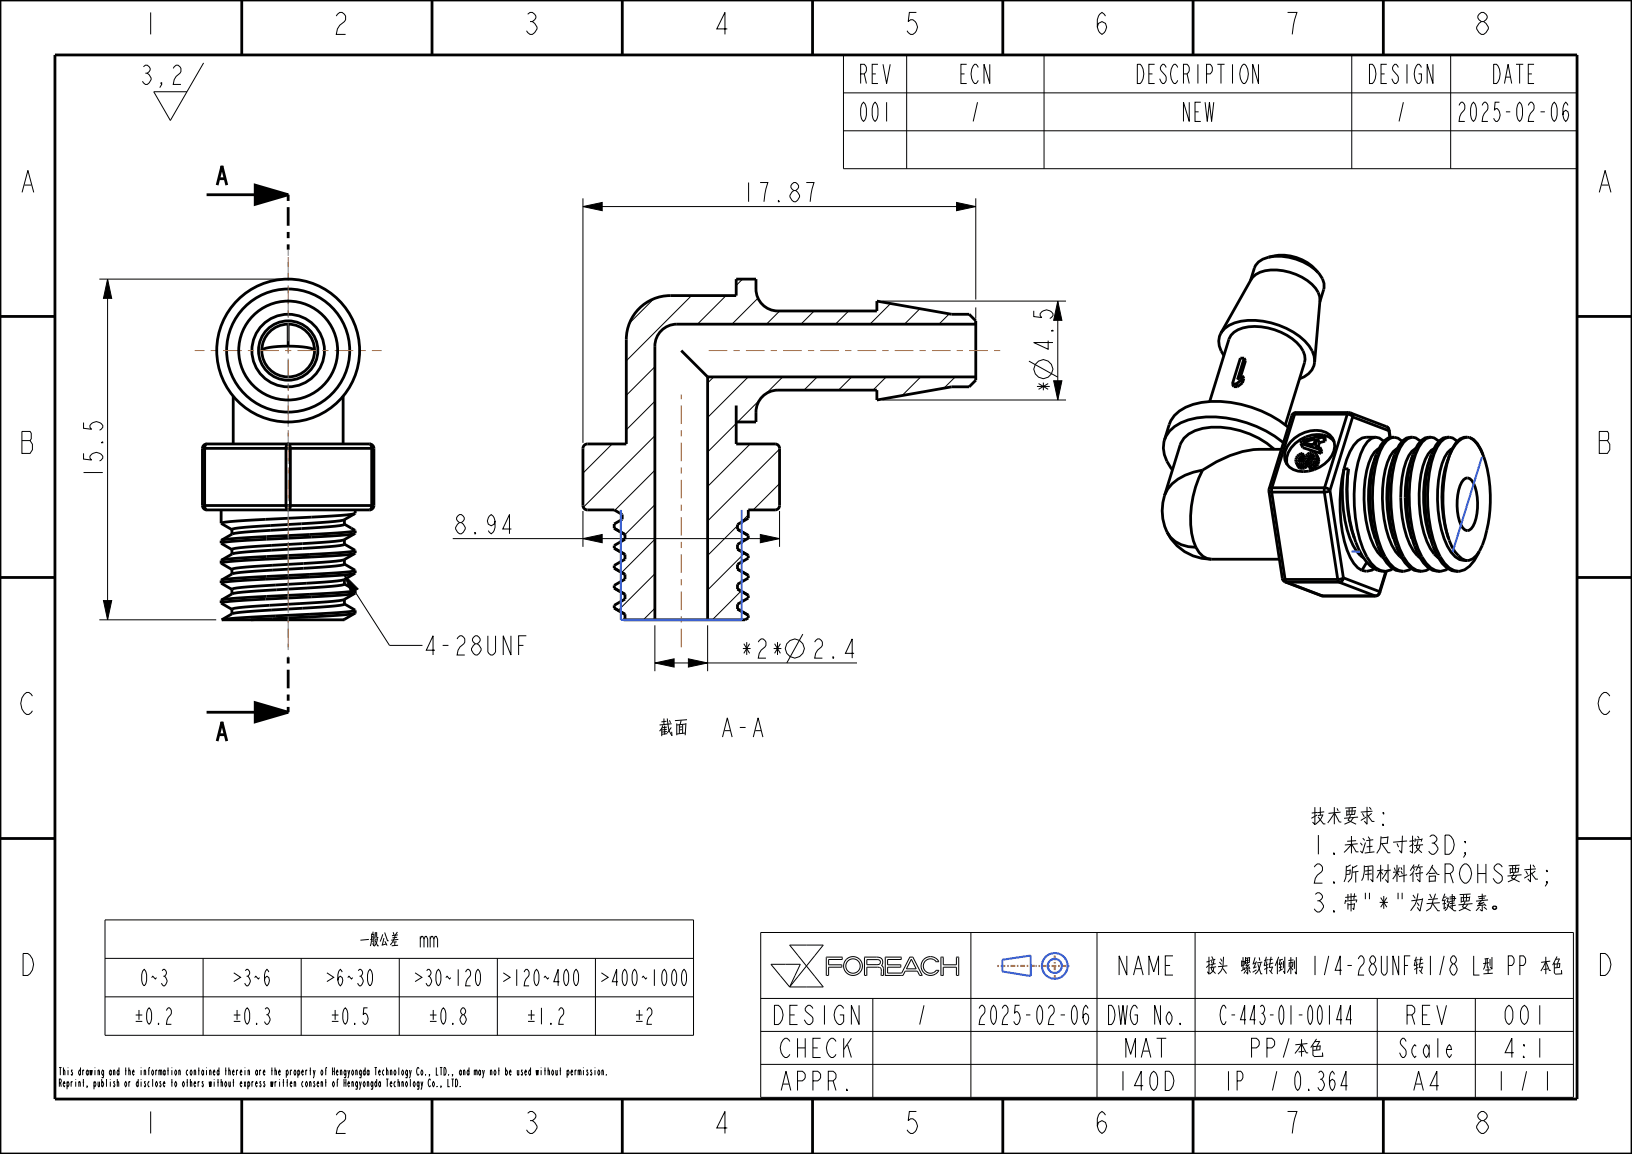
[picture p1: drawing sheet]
<svg xmlns="http://www.w3.org/2000/svg" width="297mm" height="210mm" viewBox="0 0 297 210" stroke-linecap="round" stroke-linejoin="round" font-family="sans-serif">
<g fill="none" stroke="#000" stroke-width=".18">
<path d="M26.1 12.2l.4-.3a.8 .8 0 0 1 .8 .8l-.5 .6a1.59 1.59 0 0 1 .7 1.2 1.15 1.15 0 0 1-1 .9l-.6-.6M26.5 13.3h.3M29.4 15.4l-.1-.3h.1v.3l-.3 .5M31.5 12.4l.6-.5h.3l.5 .5a1.35 1.35 0 0 1-.8 1.5l-.4 .6-.2 .9h1.4M37.1 11.4l-6.1 10.5-3-5.2h6M153.5 10h133.5v20.7h-133.5zM153.5 16.9h133.5M165 10v20.7M190 10v20.7M207 11.7a.96 .96 0 0 1 1 .9 2.6 2.6 0 0 1-.5 2.6h-.5zM229 11.7v3.5l-1-3.5v3.5M246 10v20.7"/>
<path d="M264 10v20.7M265.5 19.2l.4-.6h.3a1.25 1.25 0 0 1-.3 2l-.2 .6-.2 .9h1.1M285.3 19.2l-.3-.6a2.91 2.91 0 0 0 0 3.5 1.6 1.6 0 0 0 .3-1.7l-.3-.3-.4 .3-.2 .5M106.1 37.6l3.5-.8v1.5zM106.1 36.1v44.5M106.1 37.6h71.5M146.7 33.2h1.4l-.5 2.1-.2 1.4M153.5 23.8h133.5M174.1 36.8l3.5 .8-3.5 .7zM177.6 36.1v18.4M18.1 50.8h33.3M19.6 50.8l.7 3.5h-1.5z"/>
<path d="M19.6 50.8v62M119 54.4l-4.4 4.4M125.8 53.8l-11.8 11.9M132.1 53.8l-5.2 5.2M135.1 50.8l-1.1 1.1M137.9 54.3l-4.7 4.7M141.9 56.6l-2.4 2.4M148.2 56.6l-2.4 2.4M154.4 56.6l-2.4 2.4M160.6 54.8h33.4M162.1 55.2l-3.8 3.8M167.4 56.2l-2.8 2.8"/>
<path d="M172.8 57.1l-1.9 1.9M177.6 55.9v2.1M177.6 58.6l-.4 .4M192.5 54.8l.8 3.5h-1.5zM192.5 54.8v18M15.2 76.9v1l1.5 .2-.3-.3a1.12 1.12 0 0 1 1.7-.9l.6 .5v.4l-.6 .5M119.2 66.7l-5.2 5.2M119.2 73l-5.2 5.2M119.2 79.3l-13 13M129.9 68.6l-1.1 1.1M134 77.1l-5.2 5.2M136.2 68.6l-7.4 7.4"/>
<path d="M138.3 72.7l-4.1 4.1M142.4 68.6l-3.1 3.1M148.7 68.6l-2.4 2.4M155 68.6l-2.4 2.4M160.6 72.8h33.4M161.3 68.6l-2.4 2.4M167.6 68.6l-3.4 3.4M173.8 68.6l-2 2M187.3 65.7l5.2 2.9M191.8 69.3h1.5l-.8 3.5zM82.4 98h59.5M93.1 96.3h-1.6l1.2-2.7v3.5"/>
<path d="M106.1 98l3.5-.7v1.5zM106.1 93v6.5M111.4 80.8l-5.3 5.3M119.2 91.9l-5.5 5.4M119.2 85.6l-7.3 7.3M119.2 98.1l-6.1 6.1M134.2 95.7l-5.4 5.4M136.2 93.7l-1.5 1.5M136.5 80.8l-7.7 7.7M138.4 97.3l3.5 .7-3.5 .8zM141.9 93v6.5M141.9 81.7l-13.1 13.1"/>
<path d="M141.9 88l-4.8 4.8M18.1 112.8h21.2M18.8 109.3h1.5l-.7 3.5zM62.7 104.6l2.5 2.6-1.3 .8zM62.7 104.6l8.2 12.8h6M94.4 117.4h.9M95.8 115.7h-1.4v3.5M119.2 113.8v8.3M119.2 104.4l-6.7 6.7M119.2 110.7l-2.1 2.1M125.3 119.9l3.5 .7-3.5 .8zM128.8 113.8v8.3"/>
<path d="M134.9 107.6l-5.3 5.2M135.5 100.7l-6.7 6.7M146.1 115.4l-2.9 5.2M119.2 120.6l3.5-.7v1.5zM119.2 120.6h36.8M19.1 167.4h107.1v21h-107.1zM19.1 174.4h107.1M37 174.4v14M54.8 174.4v14M72.7 174.4v14M76.5 170.9l.2-.5h.2l.3 .5v1.5M90.5 174.4v14"/>
<path d="M108.4 174.4v14M138.4 169.7h147.9v30h-147.9zM140.3 175.5h5.3l-1.9 4.1zM143.7 172h6.1l-3 3.8zM146.8 175.8l3 3.8h-6.1M146.8 175.8l-3.1 3.8M150.8 177.5v-1.5h2.4v-.4h-2.4v-1h2.4l.1-.4h-2.9v3.3h.4M157.8 174.6l2.1 .1 .3 .1v.4l-.4 .3h-2zM157.8 177.5v-1.5h1.9l.4 .1 .2 .2 .1 1.2h.4M160.8 177.5v-1.3l-.4-.5 .2-.6-.2-.7-.7-.2h-2.3l-.1 3.3h.5M164.3 177.5h.1M165.9 174.6l.8 1.7h-1.7z"/>
<path d="M166.1 174.2h-.5l-1.5 2.9h-2.6v-1.1h2.4v-.4h-2.4v-1h2.5v-.4h-2.9v3.3h3.2M166.1 174.2h.1M166.1 174.2l1.7 3.3h-.4l-.4-.8h-2.3l-.4 .8M170.4 175l-.7-.5h-.8l-.6 .5-.3 .8 .3 .8 .6 .4h.8l.7-.4M170.4 176.6h.1M170.4 175h.1M170.4 176.6h.4M170.4 175h.5l-.4-.5-.5-.3-.7-.1-.7 .1-.5 .4-.3 .5-.2 .5 .1 .7 .5 .8 1 .4 1-.2 .7-.7M170.8 176.6h.1M171.2 174.2h.5v1.4h2.4v-1.4h.4v3.3h-.4v-1.5h-2.4v1.5h-.5zM176.7 169.7v30M199.6 169.7v30"/>
<path d="M217.5 169.7v30M19.1 181.4h107.1M50.7 195.1h.3l-.1-.4a.68 .68 0 0 0 0 1l.1-.3M52.1 195.1l.2-.4a.58 .58 0 0 1-.1 1l-.1-.4M52.1 194.7v1.4M52.8 197.2h.3l-.1-.4a.68 .68 0 0 0 0 1l.1-.3M52.8 194.7v1M53.1 194.8l-.2-.1-.1 .3M53.5 197.1l.2-.3 .1 1M53.5 196.8v1M53.7 194.7a.68 .68 0 0 1 0 1 .68 .68 0 0 1 0-1zM54.2 195.1l.2-.4a.58 .58 0 0 1-.1 1l-.1-.4"/>
<path d="M54.2 194.7v1.4M54.9 195.1h.3l-.1-.4a.68 .68 0 0 0 0 1l.1-.3M55.2 196.9l-.1-.1a.68 .68 0 0 0 0 1l.1-.2M55.6 194.7v1M55.8 196.8a.68 .68 0 0 1 0 1 .68 .68 0 0 1 0-1zM55.9 194.8l-.2-.1-.1 .3M56.3 197.1l.2-.3 .1 1M56.3 194.8h.3M56.3 196.8v1M56.5 194.3v1.4M57 194.7l.2 .8-.2 .6M57.3 196.9l-.1-.1-.1 .1a.52 .52 0 0 1 0 .9l-.1-.3"/>
<path d="M57.4 194.7l-.2 .8M57.7 197.2h.3l-.1-.4a.68 .68 0 0 0 0 1l.1-.3M58.4 197.1l.2-.3 .1 1M58.4 196.8v1M58.6 194.7a.68 .68 0 0 1 0 1 .68 .68 0 0 1 0-1zM59.1 196.9h.3M59.2 194.8h.2M59.3 196.4v1.4M59.5 194.4l-.1-.1-.1 .2v1.2M60.7 196.8a.68 .68 0 0 1 0 1 .68 .68 0 0 1 0-1zM61.3 196.9h.2M61.6 196.5l-.1-.1-.1 .2v1.2"/>
<path d="M81.5 196.4v1.4h.4M82.4 196.4v1.4M82.9 196.4h.2a1.23 1.23 0 0 1 0 1.4h-.2zM83.7 197.6l.1 .2zM101.8 194.8h.3M102 194.3v1.4M103.2 195.1l.2-.4a.58 .58 0 0 1-.1 1l-.1-.4M103.2 194.7v1.4M103.9 195.1h.3l-.1-.4a.68 .68 0 0 0 0 1l.1-.3M104.6 194.7v1M104.9 194.8l-.2-.1-.1 .3M105.2 195l.2-.3 .1 1"/>
<path d="M105.2 194.7v1M105.5 195l.2-.3v1M106.2 194.3v.1M106.2 194.7v1M107 194.8l-.1-.1-.1 .1a.52 .52 0 0 1 0 .9l-.1-.3M107.7 194.8l-.1-.1-.1 .1a.52 .52 0 0 1 0 .9l-.1-.3M108.3 194.3v.1M108.3 194.7v1M109 194.7a.68 .68 0 0 1 0 1 .68 .68 0 0 1 0-1zM109.5 195l.2-.3 .1 1M109.5 194.7v1M110.3 195.5l.1 .2z"/>
<path d="M138.4 181.7h147.9M138.4 187.7h147.9M138.4 193.7h147.9M158.8 181.7v18M178.2 183.5l.4-.6h.2a1.25 1.25 0 0 1-.2 2.1l-.3 .6-.1 .8h1M198 183.5l-.4-.6a2.91 2.91 0 0 0 0 3.5 1.6 1.6 0 0 0 .4-1.7l-.4-.3-.4 .3-.1 .6M223.1 183.5l-.3-.6a.94 .94 0 0 0-.7 .9 2.98 2.98 0 0 0 .5 2.6h.2l.3-.5M246 185.6h-1l.8-2.7v3.5M250.6 181.7v18M268.5 181.7v18"/>
<circle cx="189.9" cy="67.2" r="1.72"/>
<circle cx="144.6" cy="118" r="1.72"/>
<circle cx="155.2" cy="175.8" r="1.31"/>
<circle cx="155.2" cy="175.8" r="1.71"/>
</g>
<g fill="#000">
<path d="M46.4 33.7l6 1.7-6 1.8zM106.1 37.6l3.5-.8v1.5zM174.1 36.8l3.5 .8-3.5 .7zM19.6 50.8l.7 3.5h-1.5zM192.5 54.8l.8 3.5h-1.5zM191.8 69.3h1.5l-.8 3.5zM106.1 98l3.5-.7v1.5zM138.4 97.3l3.5 .7-3.5 .8zM18.8 109.3h1.5l-.7 3.5zM62.7 104.6l2.5 2.6-1.3 .8zM46.4 127.9l6 1.7-6 1.8zM119.2 120.6l3.5-.7v1.5z"/>
<path d="M125.3 119.9l3.5 .7-3.5 .8z"/>
</g>
<g fill="none" stroke="#000" stroke-width=".51">
<path d="M0 0h297v210h-297zM10 10h277v190h-277zM44 .1v10M78.6 .1v10M113.2 .1v10M147.9 .1v10M182.5 .1v10M217.1 .1v10M251.7 .1v10M37.6 35.4h14.8M46.4 33.7l6 1.7-6 1.8zM0 57.6h10"/>
<path d="M52.4 59v4M177.6 59h-54.4a4 4 0 0 0-4 4v49.8M230.9 46.8a8.5 8.5 0 0 1 9 2.8M230.9 46.8a10.4 10.4 0 0 1 9 2.8M230.9 46.8a3.2 3.2 0 0 0-2.6 2M239.9 49.6a3.4 3.4 0 0 1 1 3.1M287 57.6h10M52.4 63l-3.3 .2a1.75 1.75 0 0 0-1.5 .6M52.4 63l3.4 .2a1.75 1.75 0 0 1 1.4 .6M124 63.8l4.8 4.8M128.8 68.6v44.2M128.8 68.6h48.8"/>
<path d="M134 73.8v7h7.1a.8 .8 0 0 1 .8 .8v10.4a.8 .8 0 0 1-.8 .8h-4.9v1.5l-2 1.1v.9l2 1.2M134 76.8h3.6a5.3 5.3 0 0 1 1.1-4.6 4 4 0 0 1 2.9-1.2h18v1.8l13.6-2.4h3.2l1.2-1.2v-10.8l-1.2-1.2h-3.2l-13.6-2.4v1.8h-18a4 4 0 0 1-4-4v-1.8h-3.6v3h-12a8 8 0 0 0-8 8v19h-7.1a.8 .8 0 0 0-.8 .8v10.4a.8 .8 0 0 0 .8 .8h4.9l1.4 .8v.9l-1.4 .8v.8M224.3 69.9h.7M224.3 69.9l.2 .5h.7M225 69.9l.2 .5M225.9 69.2l-.9 .7M225.9 69.2l.2 .5M226.1 69.7l-.9 .7M226.1 68.4l-.2 .8M226.1 68.4l.3 .5-.3 .8M226.4 65.2l-1.2 3.9 .9-.7M226.4 65.2h-.7l-1.4 4.7"/>
<path d="M226.4 65.2l.3 .5-1 3M235.1 75.6l-4.1 13.4M235.6 75.4l-.5 .2M235.6 75.4h9.6M235.6 75.4l-4.1 13.4M235.9 75.1l-.3 .3M235.9 75.1h9.5M235.9 75.1l-.6 .2-.2 .3M239.7 79.8l.4 .8M239.7 79.8l-.4 1.3 .9 .3M240.8 79.5l-1.1 .3M240.8 79.5l.3 .8"/>
<path d="M240.9 79.2l-4 1-.2 .5M240.9 79.2l.4 .7-.2 .4M240.9 79.2l-.1 .3M245.2 75.4l.5 .1 .5 .4M245.2 75.4l-4.2 13.4M245.4 75.1l-.2 .3M245.4 75.1h.3M245.7 75.1l6.6 2.5M245.7 75.1l.3 .3 .2 .5M246.2 75.9l-4.2 13.4M246.2 75.9l6.6 2.5M248.6 79.6a3.8 3.8 0 0 0-2.9 2.6l-1.1 3.1"/>
<path d="M252.3 77.6l.4 .3 .1 .4M252.3 77.6l.3 .3 .2 .5M252.8 78.4l.1 1.2M252.8 78.3v.1M252.8 78.3l.2 1.3M253.3 79.6a3.3 3.3 0 0 0-2.6 2.5l-.2 .6M256.6 79.6a3.3 3.3 0 0 0-2.5 2.5l-.3 .6M260 79.6a3.2 3.2 0 0 0-2.5 2.3l-.3 .8M263.3 79.6a3.3 3.3 0 0 0-2.5 2.5l-.3 .6M266.6 79.6a2.79 2.79 0 0 0-2.3 2l-.5 1.3M267.4 79.6a4.6 4.6 0 0 1 2.5 3.1M267.4 79.6a2.4 2.4 0 0 0-2.5 1.3l-1.1 2"/>
<path d="M267.4 79.6a7 7 0 0 1 2.9 4.4 24.2 24.2 0 0 1-1.1 16.3 2.73 2.73 0 0 1-2.2 1.7M36.8 92h31.2M36.8 92a.8 .8 0 0 0 .8 .8M36.8 81.6v10.4M36.8 81.6h31.2M37.6 80.8l-.2 .2-.2 .6v10.4l.1 .5 .3 .3M37.6 80.8a.8 .8 0 0 0-.8 .8M37.6 92.8h29.6M37.6 80.8h29.6M40.3 98.3l-.1 .1M42.2 96.4v.8M42.2 100v.8"/>
<path d="M52.3 80.9a.44 .44 0 0 1 .5 .1 .44 .44 0 0 1 0 .5v10.8a.4 .4 0 0 1-.4 .5 .4 .4 0 0 1-.3-.5l-.1-10.7zM62.7 99l1.9 1.2-1 .2-2.2 .2-16.4 .9-4.7 .4M62.7 98.2v.8a2.44 2.44 0 0 1-1.7 .4l-17.3 1.1a5.2 5.2 0 0 0-3.4 1.4M62.7 95.4a2.82 2.82 0 0 1-1.8 .4l-17.3 1.1-1.3 .2-2 1.2M62.7 94.6v.8M62.7 95.4l1.9 1.1-1 .3-2.2 .2-16.4 .8-4.7 .5M64.6 97.1a5.4 5.4 0 0 1-3.6 1.4l-16.2 1.1-2 .2-.6 .2M64.6 97.1l-4.3 .4-16.8 .9-2.2 .2-1.1 .2 2 1.2M64.6 93.5a5.5 5.5 0 0 1-3.7 1.4l-14.9 .9-2.4 .3-1.4 .3M64.6 93.5l-4.2 .4-17.3 .9-2.1 .2-.8 .2 2 1.2M64.6 97v.1M64.6 93.4v.1"/>
<path d="M67.2 80.8l.3 .2 .1 .6v10.4l-.1 .5-.3 .3M67.2 80.8a.8 .8 0 0 1 .8 .8M68 92a.8 .8 0 0 1-.8 .8M68 81.6v10.4M111.8 99.8l1.9 1.1M111.8 96.1l1.9 1.2M113.7 97.3v.8l-1.9 1.2v.5M136.1 97.4l.1 .1M136.2 97.5v.4l-2 1.2v.9l2 1.1M211.9 90.2a9 9 0 0 0 .5 6.7M212.4 96.9h.1M212.4 96.9a5.4 5.4 0 0 0 5.2 2.7"/>
<path d="M212.4 96.9a8.9 8.9 0 0 0 8.1 4.9M217.6 99.6a3.3 3.3 0 0 0 2.9 2.2M218.9 85.5a9.6 9.6 0 0 0-6.4 3.5l-.6 1.2M218.9 85.5a18.5 18.5 0 0 0-1.7 12.9l.4 1.2M229.1 81.8a16.9 16.9 0 0 0-7.7 2.2l-2.5 1.5M230.9 89.4l.5 .2M230.9 89.4l2.5 15.9M231 89l-.1 .4M231.4 89.6h9.6M231.4 89.6l2.5 15.8M231.5 88.8l-.5 .2M231.5 88.8l-.1 .8"/>
<path d="M231.5 88.8h9.5M231.9 81.8a15.8 15.8 0 0 0-13-3.8 5.1 5.1 0 0 0-4.1 3l-2.9 9.2M235.9 84.2l.6 1M235.9 84.2l.2 .2M236.1 84.4l.3 .1M236.1 84.4l.4 .8M236.3 83.7l.1 .3 .4 .1M236.3 83.7l.2 .4M236.4 83.3l.4 .7M236.4 83.3l-.1 .4M236.4 84.5h.3M236.4 84.5l.4 .8"/>
<path d="M236.5 85.2l.3 .1M236.5 83.1l.4 .7M236.5 83.1l-.1 .2M236.7 80.7l.4 .8 3.3 1M236.7 80.7l3.4 1.1M236.7 84.5l.4 .8M236.7 82.9l.4 .8M236.7 82.9l-.2 .2M236.8 84l-.1 .1M236.8 85.3h.3M236.9 83.8l-.1 .2M236.9 82.9l.4 .7"/>
<path d="M236.9 82.9h-.2M237 82.5a1.32 1.32 0 0 0-1.1 1.7M237 82.5l.4 .7-.1 .4M237 82.5l-.1 .4M237.1 84.4l-.4 .1M237.1 84.4l.3 .8M237.1 83.7l-.2 .1M237.1 80.5l2.3-.6-.4 1.1zM237.3 83.6l-.2 .1M237.4 85.2l-.3 .1M237.5 84.2l-.4 .2M237.5 84.2l.3 .7"/>
<path d="M237.7 83.9l.4 .8M237.7 83.9l-.2 .3M237.8 84.9l-.4 .3M237.8 83.7l.4 .7-.1 .3M237.8 83.7l-.1 .2M238 83.3l.3 .7M238 83.3l-.2 .4M238.1 84.7l-.3 .2M238.1 83l.4 .7M238.1 83l-.1 .3M238.2 84.7l.3 .7h.4M238.3 84l-.1 .7"/>
<path d="M238.3 82.8l.4 .8M238.3 82.8l-.2 .2M238.5 84.6l-.3 .1M238.5 84.6l.4 .8M238.5 83.7l-.2 .3M238.6 82.7l-.3 .1M238.6 82.7h.3M238.6 82.7l.4 .7M238.7 83.6l-.2 .1M238.9 82.7l.2 .1v.5M238.9 82.7l.2 .6M238.9 84.4l-.4 .2"/>
<path d="M238.9 84.4l.4 .8M239 83.4h.1M239 83.4l-.3 .2M239.1 80.8l-.5 .1M239.1 83.3a1.01 1.01 0 0 1-.8 1M239.3 84.1l-.4 .3M239.3 84.1l.3 .8M239.3 85.2l-.4 .2M239.5 83.8l.3 .7M239.5 83.8l-.2 .3M239.6 82.7v.2M239.6 82.7a1.2 1.2 0 0 0-1.3-.4 1.2 1.2 0 0 0-.8 1 .93 .93 0 0 1-.7 .8"/>
<path d="M239.6 82.7l.4 1M239.6 83.3l.4 .7M239.6 83.3l-.1 .5M239.6 82.9v.4M239.6 82.9l.4 .8M239.6 84.9l-.3 .3M239.8 84.5l-.2 .4M240 84l-.2 .5M240 83.7v.3M240.1 81.8l.3 .7M240.1 80.6l-.2 .7M240.2 81.4l.4 .7-.2 .4"/>
<path d="M240.2 81.4l-.1 .4M241 89.6l2.5 15.8M241 88.8l.6 .1 .4 .4M241 88.8v.8M241.1 80.3l-1 .3M242 89.3l-1 .3M242 89.3l2.5 15.9M244.6 85.3a25.4 25.4 0 0 0 1.6 13.9l.7 1.1 .6 .8 .7 .4M244.6 85.3a28.2 28.2 0 0 0 .5 14.8 6.1 6.1 0 0 0 2.7 3.7M244.6 85.3h.8M245.4 85.3a26.3 26.3 0 0 0 2.6 16 5 5 0 0 0 3.6 2.7M245.4 85.3a27.3 27.3 0 0 0 1 12.6"/>
<path d="M250.5 82.7a27.5 27.5 0 0 0 .5 17.2 6.6 6.6 0 0 0 3 3.9l.9 .2M250.5 82.7a22.4 22.4 0 0 0-.2 15.3M250.9 81.7a3.6 3.6 0 0 0-1.8 2.6 22.8 22.8 0 0 0 .9 15.1l.7 1.1 1 1M251.8 80.3a1.78 1.78 0 0 0-3 .1 11.6 11.6 0 0 0-2 5.5 26.5 26.5 0 0 0 1.9 15.4 4.1 4.1 0 0 0 3.5 2.7l.9-.3 .4-.2M253.8 82.7a27.5 27.5 0 0 0 .5 17.2 6.6 6.6 0 0 0 3.1 3.9l.9 .2M253.8 82.7a22.8 22.8 0 0 0-.2 15.3M254.3 81.7a3.5 3.5 0 0 0-1.8 2.4 22.8 22.8 0 0 0 .8 15.1l.7 1.2 1.1 1.1M255.2 80.3a1.8 1.8 0 0 0-2.8-.1 9.7 9.7 0 0 0-2.1 4.8 28.3 28.3 0 0 0 1.1 14.9 6.4 6.4 0 0 0 3.2 3.9 2.31 2.31 0 0 0 2.2-.3M257.2 82.7a27.5 27.5 0 0 0 .5 17.4 6.5 6.5 0 0 0 3 3.7l.9 .2M257.2 82.7a22.8 22.8 0 0 0-.3 15.3M257.6 81.6a3.4 3.4 0 0 0-1.7 2.4 22.8 22.8 0 0 0 .7 15l.6 1.2 .7 .9 .5 .4M258.5 80.3a1.8 1.8 0 0 0-3 .2 12.2 12.2 0 0 0-2.1 5.7 26.4 26.4 0 0 0 2 15.1 4.2 4.2 0 0 0 3.3 2.7l.8-.2 .7-.3"/>
<path d="M260.5 82.7a27.5 27.5 0 0 0 .5 17.2 6.4 6.4 0 0 0 3.2 3.9l.8 .2M260.5 82.7a22.6 22.6 0 0 0-.2 15.3M261 81.6a4.5 4.5 0 0 0-2.1 3.3 22.7 22.7 0 0 0 1.4 14.9l.7 1 .8 .7M261.8 80.3a1.78 1.78 0 0 0-3 .1 11.7 11.7 0 0 0-2 5.5 26.5 26.5 0 0 0 2 15.4 4.1 4.1 0 0 0 3.4 2.7l.9-.3 .4-.2M263.8 82.9a22.8 22.8 0 0 0-.2 15.1M263.8 82.9a26.1 26.1 0 0 0-.1 15.4 5.7 5.7 0 0 0 3 3.7h.3M264.3 81.7a3.8 3.8 0 0 0-1.9 2.7 22.8 22.8 0 0 0 1 15 3.8 3.8 0 0 0 3.6 2.6M265.2 80.3a1.78 1.78 0 0 0-3 .1 11.6 11.6 0 0 0-2.1 5.6 26.5 26.5 0 0 0 2 15.3 4 4 0 0 0 3.5 2.7 4.9 4.9 0 0 0 3.4-3.3l.2-.3M0 105.1h10M40.3 101.9l-.1 .1M40.3 105.6h-.1M40.3 109.2h-.1"/>
<path d="M42.2 110.9v.8M62.7 109.9l1.9 1.2-.7 .2-2.2 .2-17.3 .9-4 .4M62.7 106.3l1.9 1.1-1 .3-2.2 .2-16.4 .8-4.7 .5M62.7 102.6l1.9 1.2-1 .2-2.2 .2-12.9 .7a50 50 0 0 0-8.2 .7M62.7 109.9a2.78 2.78 0 0 1-1.8 .4l-17.2 1.1a5.1 5.1 0 0 0-3.4 1.4M62.7 106.3l-1.3 .3-2.3 .2-14.9 .9a5.8 5.8 0 0 0-3.9 1.5M62.7 101.8v.9l-1.6 .3-17.3 1.2a5.3 5.3 0 0 0-3.5 1.4M62.7 112.7l-22.4 .1M62.7 105.5v.8M62.7 109.1v.8M64.6 100.7l-4.3 .5-17.3 .9-2.1 .2-.7 .2 2 1.1M64.6 108a5.8 5.8 0 0 1-3.9 1.4l-14.9 1-2.3 .2-1.3 .3"/>
<path d="M64.6 108l-4.3 .4-17.2 .9-2.1 .2-.8 .2 2 1.2M64.6 104.3l-2 1.2-1.2 .2-17.3 1.2a3.4 3.4 0 0 0-1.9 .3v.9M64.6 100.7a6.4 6.4 0 0 1-4.6 1.5l-16.2 1.1-1.6 .3v.9M64.6 111.6l-2.1 1.2M64.6 111.6l-4.7 .5-14.2 .7M64.6 104.3l-.3 .1a344.6 344.6 0 0 1-19.7 1.2l-3.6 .3-.8 .2 2 1.2M64.6 100.7h.1M64.6 107.9v.1M64.6 111.5v.1M64.6 104.3h.1M111.8 110.6l1.9 1.2M111.8 103.4l1.9 1.1"/>
<path d="M111.8 107l1.9 1.1M111.8 103.4l1.9 1.1v.9l-1.9 1.1v.5M111.8 107l1.9 1.2M113.7 111.8v.8l-.2 .2h22.1l.6-.3v-.5M113.7 100.9v.9l-1.9 1.1v.5M113.7 108.1v.9l-1.9 1.2v.4M136.1 108.3h.1M136.1 104.7h.1M136.1 101l.1 .1M136.1 111.9l.1 .1M136.2 108.3v.5l-2 1.2v.8l2 1.2M136.2 104.7v.5l-2 1.1v.9l2 1.1"/>
<path d="M136.2 101.1v.5l-2 1.1v.9l2 1.1M220.5 101.8h.1M233.4 105.3l.1 .3 .4 .3M233.4 105.3l.5 .1M233.9 105.4h9.6M233.9 105.4l.2 .5M233.9 105.9l6.6 2.5M233.9 105.9h.2M234.1 105.9h9.6M234.1 105.9l6.6 2.5M240.5 108.4h.2M240.7 108.4l9.6 .1"/>
<path d="M243.5 105.4l.2 .5M243.7 105.9l6.6 2.5M244.5 105.2l-1 .2M244.5 105.2a.83 .83 0 0 1-.8 .7M244.5 105.2l6.6 2.5M248.7 102.3l-.9 1.5M250.1 103.5l-.4 .3-1 .2-.9-.2M250.3 108.4v.1M251.1 107.7a.83 .83 0 0 1-.8 .7M251.1 107.7v.2M251.1 107.9a.8 .8 0 0 1-.8 .6M252.2 104l-1.1 3.7"/>
<path d="M252.3 103.9l-1.2 4M287 105.1h10M37.6 129.6h14.8M46.4 127.9l6 1.7-6 1.8zM0 152.6h10M287 152.6h10M44 200.1v10M78.6 200.1v10M113.2 200.1v10M147.9 200.1v10M182.5 200.1v10M217.1 200.1v10"/>
<path d="M251.7 200.1v10"/>
<circle cx="52.4" cy="63.8" r="11.2"/>
<circle cx="52.4" cy="63.8" r="6.6"/>
<circle cx="52.4" cy="63.8" r="4.8"/>
<circle cx="52.4" cy="63.8" r="5.4"/>
</g>
<g fill="none" stroke="#36f" stroke-width=".38">
<path d="M187.6 173.9v3.7l-5.2-.8v-2.1l5.2-.8"/>
<circle cx="192" cy="175.8" r="2.34"/>
<circle cx="192" cy="175.8" r="1.29"/>
</g>
<path d="M181.5 175.8h6.8M191.9 173.3l.1 5M194.6 175.8h-6.2" fill="none" stroke="#c66" stroke-width=".38" stroke-dasharray=".3 .3 .9 .3" stroke-linecap="butt"/>
<path d="M52.4 35.4v10M52.4 119.6v10" fill="none" stroke="#000" stroke-width=".51" stroke-dasharray="1.1 1.1 3.4 1.1" stroke-linecap="butt"/>
<path d="M52.4 45.4v13.6M52.4 63v56.6" fill="none" stroke="#7c7c85" stroke-width=".18" stroke-dasharray="1.1 1.1 3.4 1.1" stroke-linecap="butt"/>
<!-- layer: 02___PRT_ALL_AXES -->
<g fill="none" stroke="#000" stroke-width=".51">
<path d="M228.3 48.8l-.7 2.2M240.9 52.7l-.7 2.2M42.4 72.1v8.7M62.4 72.1v8.7M220.1 73.1l3.5-11.3a3.8 3.8 0 0 1 3.6-2.3 11.2 11.2 0 0 1 9.5 3.6 3.2 3.2 0 0 1 .7 2.9l-3.5 11.3M222.2 60.6l5.5-9.8a4.8 4.8 0 0 1 4.7-1.7 9.4 9.4 0 0 1 7.5 4.1l.3 .8v.7l-1 11.2M222.2 60.6a3.6 3.6 0 0 0 .5 4.1M222.2 60.6a5.6 5.6 0 0 1 4.9-2.3 14 14 0 0 1 11.1 4.7 4.3 4.3 0 0 1 1 2.9M234.4 77.8a20.9 20.9 0 0 0-15.7-4.6 7.7 7.7 0 0 0-5.6 3.4l-1.2 3.5M239.2 65.9a3.6 3.6 0 0 1-2.7 3M240.9 79.2a5.9 5.9 0 0 0-6.7 4.1l.1 1.3M240.9 79.2l.9 .3 .7 .5 .3 .4"/>
<path d="M248.6 79.6h1.8M253.3 79.6h.4M256.6 79.6h.5M260 79.6h.4M263.3 79.6h.4M266.6 79.6h.4M40.2 92.8v2.4M40.2 98.4v.4M64.6 92.8v.6M64.6 96.5v.5M211.9 80.1a5.8 5.8 0 0 1 4.4-3.7 20 20 0 0 1 15.7 3l1.6 1.2M211.9 80.1a5.9 5.9 0 0 0 1.5 5.4"/>
<path d="M229.1 81.8h4.1M234.8 80.4a6 6 0 0 1 6.5-1.7 2.79 2.79 0 0 1 1.1 4.2 6 6 0 0 1-7 2.6 2.79 2.79 0 0 1-1.1-4.3zM266.3 87.3a.91 .91 0 0 1 1.6 .2 9.7 9.7 0 0 1 .2 8.3 1.01 1.01 0 0 1-.9 .8 1.01 1.01 0 0 1-1-.5 9.7 9.7 0 0 1-.2-8.3zM40.2 102v.5M40.2 105.6v.5M40.2 109.2v.5M64.6 100.2v.5M64.6 103.8v.5M64.6 107.4v.5M64.6 111.1v.4M220.5 101.8h12.3M251.6 104h.4"/>
<path d="M254.9 104h.5M258.3 104h.4M261.6 104h.5M265 104h.4"/>
<circle cx="52.4" cy="63.8" r="13"/>
<circle cx="52.4" cy="63.8" r="9"/>
</g>
<path d="M52.4 63.8v8M52.4 63.8v-17M52.4 63.8h-17M52.4 63.8h17" fill="none" stroke="#963" stroke-width=".18" stroke-dasharray="1.1 1.1 3.4 1.1" stroke-dashoffset=".6" stroke-linecap="butt"/>
<path d="M129 63.8h53.6M52.4 117.8v-46M124 117.8v-46" fill="none" stroke="#963" stroke-width=".18" stroke-dasharray="1.1 1.1 3.4 1.1" stroke-dashoffset="2.3" stroke-linecap="butt"/>
<!-- layer: 03___PRT_ALL_CURVES -->
<path d="M135 92.8v20h-22v-20M269.7 83.1l-5.3 17.3M246 100.4h1.5" fill="none" stroke="#36f" stroke-width=".38"/>
<g font-size="5.2">
<text x="26.1" y="6.3">1</text>
<text x="60.7" y="6.3">2</text>
<text x="95.4" y="6.3">3</text>
<text x="130" y="6.3">4</text>
<text x="164.6" y="6.3">5</text>
<text x="199.2" y="6.3">6</text>
<text x="233.9" y="6.3">7</text>
<text x="268.5" y="6.3">8</text>
<text x="3.8" y="35">A</text>
<text x="290.8" y="35">A</text>
<text x="3.8" y="82.5">B</text>
<text x="290.8" y="82.5">B</text>
<text x="3.8" y="130">C</text>
<text x="290.8" y="130">C</text>
<text x="3.8" y="177.5">D</text>
<text x="290.8" y="177.5">D</text>
<text x="26.1" y="206.3">1</text>
<text x="60.7" y="206.3">2</text>
<text x="95.4" y="206.3">3</text>
<text x="130" y="206.3">4</text>
<text x="164.6" y="206.3">5</text>
<text x="199.2" y="206.3">6</text>
<text x="233.9" y="206.3">7</text>
<text x="268.5" y="206.3">8</text>
</g>
<g font-size="4.6">
<text x="156.7" y="15.2">REV</text>
<text x="174.9" y="15.2">ECN</text>
<text x="208.6" y="15.2">DESCRIPTION</text>
<text x="249.9" y="15.2">DESIGN</text>
<text x="272.1" y="15.2">DATE</text>
<text x="156.7" y="22.1">001</text>
<text x="176.6" y="22.1">/</text>
<text x="215.4" y="22.1">NEW</text>
<text x="254.1" y="22.1">/</text>
<text x="267" y="22.1">2025-02-06</text>
<text x="39" y="33.7">A</text>
<text x="134.8" y="36.7">17.87</text>
<text x="191.6" y="64.3" transform="rotate(-90 191.6 64.3)">4.5</text>
<text x="191.6" y="71.7" transform="rotate(-90 191.6 71.7)">*</text>
<text x="18.7" y="87.4" transform="rotate(-90 18.7 87.4)">15.5</text>
<text x="82.4" y="97.1">8.94</text>
<text x="76.9" y="119.2">4-28UNF</text>
<text x="134.5" y="119.8">*2*</text>
<text x="147.6" y="119.8">2.4</text>
<text x="39" y="134.9">A</text>
<text x="117.3" y="134.1">截面</text>
<text x="132.5" y="134.1">A-A</text>
<text x="238.4" y="150.2">技术要求:</text>
<text x="238.4" y="155.5">1.未注尺寸按3D;</text>
<text x="238.4" y="160.7">2.所用材料符合ROHS要求;</text>
<text x="238.4" y="166">3.带&quot;*&quot;为关键要素。</text>
<text x="204" y="177.4">NAME</text>
<text x="216.1" y="177.4">接头 螺纹转倒刺 1/4-28UNF转1/8 L型 PP 本色</text>
<text x="141.8" y="186.4">DESIGN</text>
<text x="166.9" y="186.4">/</text>
<text x="179.6" y="186.4">2025-02-06</text>
<text x="202.6" y="186.4">DWG No.</text>
<text x="224.1" y="186.4">C-443-01-00144</text>
<text x="256.2" y="186.4">REV</text>
<text x="274" y="186.4">001</text>
<text x="143" y="192.4">CHECK</text>
<text x="205.2" y="192.4">MAT</text>
<text x="227.6" y="192.4">PP /本色</text>
<text x="255.3" y="192.4">Scale</text>
<text x="274" y="192.4">4:1</text>
<text x="143" y="198.4">APPR.</text>
<text x="204" y="198.4">140D</text>
<text x="222.9" y="198.4">IP</text>
<text x="230.9" y="198.4">/</text>
<text x="236.1" y="198.4">0.364</text>
<text x="257.3" y="198.4">A4</text>
<text x="272.4" y="198.4">1</text>
<text x="276.6" y="198.4">/ 1</text>
</g>
<g font-size="3.9">
<text x="63.9" y="172.4">一般公差</text>
<text x="78.5" y="172.4">mm</text>
<text x="25.8" y="179.4">0~3</text>
<text x="42.2" y="179.4">＞3~6</text>
<text x="59.3" y="179.4">＞6~30</text>
<text x="75.7" y="179.4">＞30~120</text>
<text x="92.1" y="179.4">＞120~400</text>
<text x="110" y="179.4">＞400~1000</text>
<text x="24.4" y="186.4">±0.2</text>
<text x="42.2" y="186.4">±0.3</text>
<text x="60.1" y="186.4">±0.5</text>
<text x="77.9" y="186.4">±0.8</text>
<text x="95.8" y="186.4">±1.2</text>
<text x="115.1" y="186.4">±2</text>
</g>
<g font-size="1.8">
<text x="10.6" y="195.7">This drawing and the information contained therein are the property of</text>
<text x="10.6" y="197.8">Reprint, publish or disclose to others without express written consent of</text>
<text x="60.3" y="195.7">Hengyongda Technology Co., LTD., and may not be used without permission.</text>
<text x="62.4" y="197.8">Hengyongda Technology Co., LTD.</text>
</g>
</svg>
